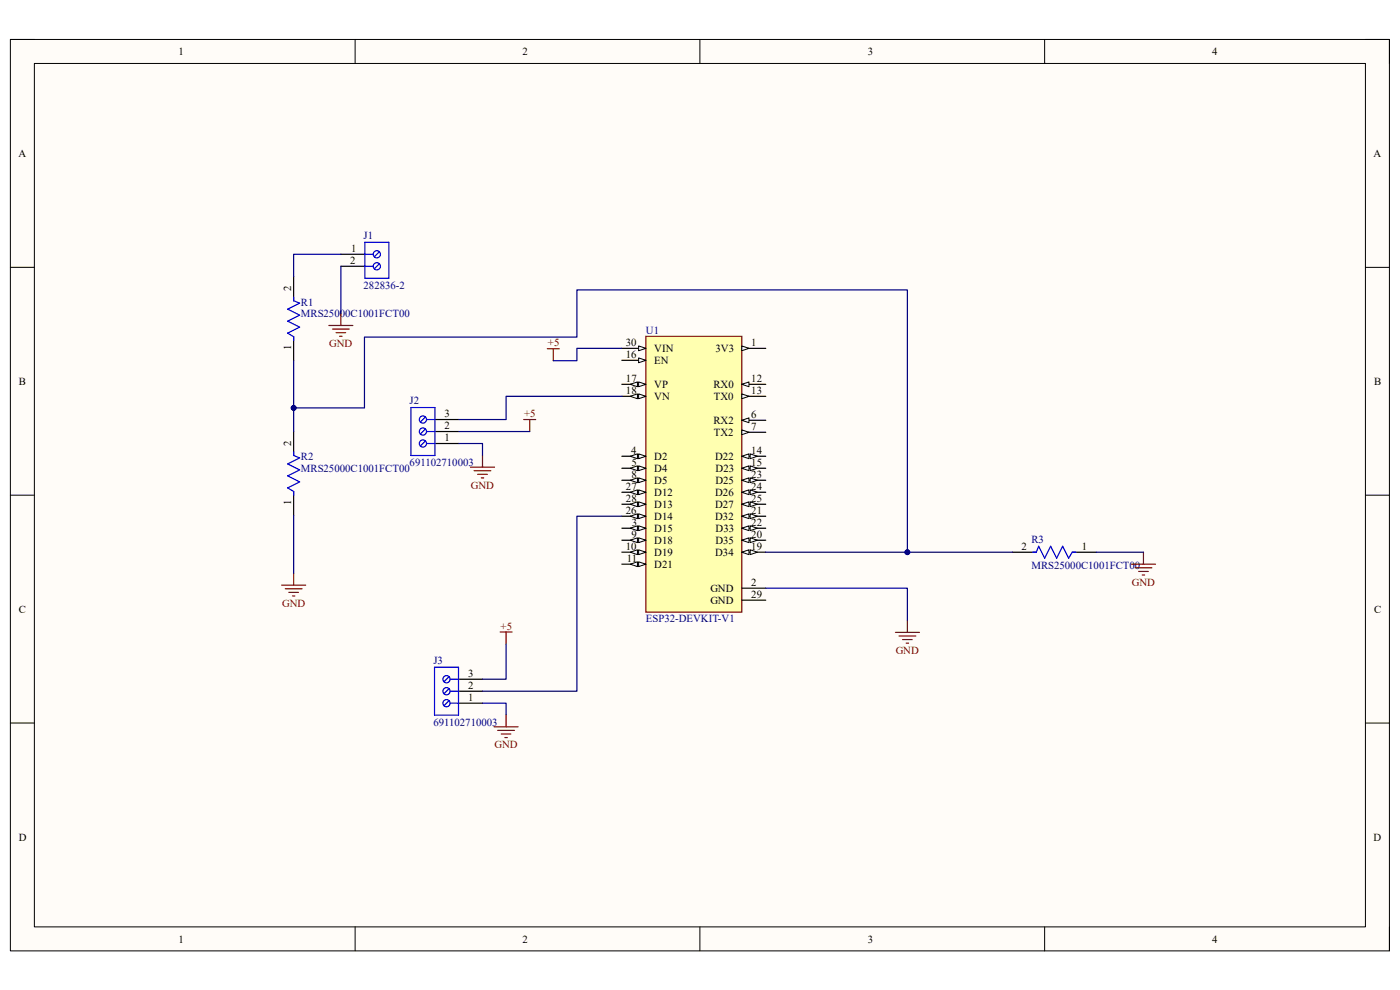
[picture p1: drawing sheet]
<svg xmlns="http://www.w3.org/2000/svg" width="297mm" height="210mm" viewBox="0 0 297 210" stroke-linecap="round" stroke-linejoin="round" font-family="sans-serif">
<path d="M2.2 8.4h292.6v193.3h-292.6z" fill-rule="evenodd" fill="#fffcf8"/>
<path d="M2.2 8.4h292.6v193.3h-292.6z" fill="none" stroke="#000" stroke-width=".21"/>
<path d="M7.3 13.5h282.4v183.1h-282.4z" fill-rule="evenodd" fill="#fffcf8"/>
<g fill="none" stroke="#000" stroke-width=".21">
<path d="M2.2 8.4h5.1M7.3 13.5h282.4v183.1h-282.4zM75.3 8.4v5.1M148.5 8.4v5.1M221.6 8.4v5.1M289.7 8.4h5.1v5.1M2.2 56.7h5.1M289.7 56.7h5.1M2.2 105h5.1M289.7 105.1h5.1M2.2 153.4h5.1M289.7 153.4h5.1"/>
<path d="M75.3 196.6v5.1M148.5 196.6v5.1M221.6 196.6v5.1M294.8 196.6v5.1"/>
</g>
<path d="M62.3 58.7v5.1M72.3 53.9h5.1M72.3 56.5h5.1M62.3 71.4v5.1M62.3 91.5v5.1M62.3 104.3v5.1" fill="none" stroke="#000" stroke-width=".25"/>
<path d="M62.3 63v.8l1.3 .5-2.6 1.3 2.6 1.3-2.6 1.2 2.6 1.3-2.6 1.3 1.3 .7v.8M62.3 95.9v.7l1.3 .5-2.6 1.3 2.6 1.3-2.6 1.3 2.6 1.2-2.6 1.3 1.3 .8v.7" fill="none" stroke="#00f" stroke-width=".25"/>
<circle cx="79.9" cy="53.9" r=".76" fill="#fff"/>
<g fill="none" stroke="#00f" stroke-width=".25">
<path d="M80.5 53.4l-1.1 1.1"/>
<circle cx="79.9" cy="53.9" r=".76"/>
</g>
<circle cx="79.9" cy="56.5" r=".76" fill="#fff"/>
<g fill="none" stroke="#00f" stroke-width=".25">
<path d="M77.4 53.9h1.8M77.4 56.5h1.8M77.4 51.4h5.1v7.6h-5.1zM80.5 55.9l-1.1 1.1"/>
<circle cx="79.9" cy="56.5" r=".76"/>
</g>
<g fill="none" stroke="#800000" stroke-width=".25">
<path d="M69.8 69h5.1M70.5 69.8h3.6M71.3 70.6h2M72.1 71.3h.5M72.3 66.5v2.5M59.8 124.1h5M60.5 124.9h3.6M61.3 125.7h2M62 126.4h.6M62.3 121.6v2.5M190 134.2h5.1M190.7 134.9h3.6"/>
<path d="M191.5 135.7h2M192.2 136.4h.6M192.5 131.6v2.6"/>
</g>
<path d="M137 71.4h20.4v58.5h-20.4z" fill-rule="evenodd" fill="#ffffb0"/>
<path d="M137 71.4h20.4v58.5h-20.4z" fill="none" stroke="#800000" stroke-width=".25"/>
<path d="M131.9 73.9h5.1" fill="none" stroke="#000" stroke-width=".25"/>
<path d="M135.5 73.4l1.5 .5-1.5 .5z" fill="#f8fcff"/>
<path d="M135.5 73.4l1.5 .5-1.5 .5z" fill="none" stroke="#000" stroke-width=".21"/>
<path d="M131.9 76.4h5.1" fill="none" stroke="#000" stroke-width=".25"/>
<path d="M135.5 75.9l1.5 .5-1.5 .6z" fill="#f8fcff"/>
<path d="M135.5 75.9l1.5 .5-1.5 .6z" fill="none" stroke="#000" stroke-width=".21"/>
<path d="M131.9 81.5h5.1" fill="none" stroke="#000" stroke-width=".25"/>
<path d="M135.5 81l1.5 .5-1.5 .5z" fill="#f8fcff"/>
<path d="M135.5 81l1.5 .5-1.5 .5z" fill="none" stroke="#000" stroke-width=".21"/>
<path d="M133.7 81.5l1.5-.5v1z" fill="#f8fcff"/>
<path d="M133.7 81.5l1.5-.5v1z" fill="none" stroke="#000" stroke-width=".21"/>
<path d="M131.9 84.1h5.1" fill="none" stroke="#000" stroke-width=".25"/>
<path d="M135.5 83.6l1.5 .5-1.5 .5z" fill="#f8fcff"/>
<path d="M135.5 83.6l1.5 .5-1.5 .5z" fill="none" stroke="#000" stroke-width=".21"/>
<path d="M133.7 84.1l1.5-.5v1z" fill="#f8fcff"/>
<path d="M133.7 84.1l1.5-.5v1z" fill="none" stroke="#000" stroke-width=".21"/>
<path d="M131.9 96.8h5.1" fill="none" stroke="#000" stroke-width=".25"/>
<path d="M135.5 96.3l1.5 .5-1.5 .5z" fill="#f8fcff"/>
<path d="M135.5 96.3l1.5 .5-1.5 .5z" fill="none" stroke="#000" stroke-width=".21"/>
<path d="M133.7 96.8l1.5-.5v1z" fill="#f8fcff"/>
<path d="M133.7 96.8l1.5-.5v1z" fill="none" stroke="#000" stroke-width=".21"/>
<path d="M131.9 99.3h5.1" fill="none" stroke="#000" stroke-width=".25"/>
<path d="M135.5 98.8l1.5 .5-1.5 .5z" fill="#f8fcff"/>
<path d="M135.5 98.8l1.5 .5-1.5 .5z" fill="none" stroke="#000" stroke-width=".21"/>
<path d="M133.7 99.3l1.5-.5v1z" fill="#f8fcff"/>
<path d="M133.7 99.3l1.5-.5v1z" fill="none" stroke="#000" stroke-width=".21"/>
<path d="M131.9 101.9h5.1" fill="none" stroke="#000" stroke-width=".25"/>
<path d="M135.5 101.4l1.5 .5-1.5 .5z" fill="#f8fcff"/>
<path d="M135.5 101.4l1.5 .5-1.5 .5z" fill="none" stroke="#000" stroke-width=".21"/>
<path d="M133.7 101.9l1.5-.5v1z" fill="#f8fcff"/>
<path d="M133.7 101.9l1.5-.5v1z" fill="none" stroke="#000" stroke-width=".21"/>
<path d="M131.9 104.4h5.1" fill="none" stroke="#000" stroke-width=".25"/>
<path d="M135.5 103.9l1.5 .5-1.5 .5z" fill="#f8fcff"/>
<path d="M135.5 103.9l1.5 .5-1.5 .5z" fill="none" stroke="#000" stroke-width=".21"/>
<path d="M133.7 104.4l1.5-.5v1z" fill="#f8fcff"/>
<path d="M133.7 104.4l1.5-.5v1z" fill="none" stroke="#000" stroke-width=".21"/>
<path d="M131.9 107h5.1" fill="none" stroke="#000" stroke-width=".25"/>
<path d="M135.5 106.5l1.5 .5-1.5 .5z" fill="#f8fcff"/>
<path d="M135.5 106.5l1.5 .5-1.5 .5z" fill="none" stroke="#000" stroke-width=".21"/>
<path d="M133.7 107l1.5-.5v1z" fill="#f8fcff"/>
<path d="M133.7 107l1.5-.5v1z" fill="none" stroke="#000" stroke-width=".21"/>
<path d="M131.9 109.5h5.1" fill="none" stroke="#000" stroke-width=".25"/>
<path d="M135.5 109l1.5 .5-1.5 .5z" fill="#f8fcff"/>
<path d="M135.5 109l1.5 .5-1.5 .5z" fill="none" stroke="#000" stroke-width=".21"/>
<path d="M133.7 109.5l1.5-.5v1z" fill="#f8fcff"/>
<path d="M133.7 109.5l1.5-.5v1z" fill="none" stroke="#000" stroke-width=".21"/>
<path d="M131.9 112.1h5.1" fill="none" stroke="#000" stroke-width=".25"/>
<path d="M135.5 111.5l1.5 .6-1.5 .5z" fill="#f8fcff"/>
<path d="M135.5 111.5l1.5 .6-1.5 .5z" fill="none" stroke="#000" stroke-width=".21"/>
<path d="M133.7 112.1l1.5-.6v1.1z" fill="#f8fcff"/>
<path d="M133.7 112.1l1.5-.6v1.1z" fill="none" stroke="#000" stroke-width=".21"/>
<path d="M131.9 114.6h5.1" fill="none" stroke="#000" stroke-width=".25"/>
<path d="M135.5 114.1l1.5 .5-1.5 .5z" fill="#f8fcff"/>
<path d="M135.5 114.1l1.5 .5-1.5 .5z" fill="none" stroke="#000" stroke-width=".21"/>
<path d="M133.7 114.6l1.5-.5v1z" fill="#f8fcff"/>
<path d="M133.7 114.6l1.5-.5v1z" fill="none" stroke="#000" stroke-width=".21"/>
<path d="M131.9 117.1h5.1" fill="none" stroke="#000" stroke-width=".25"/>
<path d="M135.5 116.6l1.5 .5-1.5 .6z" fill="#f8fcff"/>
<path d="M135.5 116.6l1.5 .5-1.5 .6z" fill="none" stroke="#000" stroke-width=".21"/>
<path d="M133.7 117.1l1.5-.5v1.1z" fill="#f8fcff"/>
<path d="M133.7 117.1l1.5-.5v1.1z" fill="none" stroke="#000" stroke-width=".21"/>
<path d="M131.9 119.7h5.1" fill="none" stroke="#000" stroke-width=".25"/>
<path d="M135.5 119.2l1.5 .5-1.5 .5z" fill="#f8fcff"/>
<path d="M135.5 119.2l1.5 .5-1.5 .5z" fill="none" stroke="#000" stroke-width=".21"/>
<path d="M133.7 119.7l1.5-.5v1z" fill="#f8fcff"/>
<path d="M133.7 119.7l1.5-.5v1z" fill="none" stroke="#000" stroke-width=".21"/>
<path d="M157.4 73.9h5.1" fill="none" stroke="#000" stroke-width=".25"/>
<path d="M157.4 73.4l1.5 .5-1.5 .5z" fill="#f8fcff"/>
<path d="M157.4 73.4l1.5 .5-1.5 .5z" fill="none" stroke="#000" stroke-width=".21"/>
<path d="M157.4 81.5h5.1" fill="none" stroke="#000" stroke-width=".25"/>
<path d="M157.4 81.5l1.5-.5v1z" fill="#f8fcff"/>
<path d="M157.4 81.5l1.5-.5v1z" fill="none" stroke="#000" stroke-width=".21"/>
<path d="M157.4 84.1h5.1" fill="none" stroke="#000" stroke-width=".25"/>
<path d="M157.4 83.6l1.5 .5-1.5 .5z" fill="#f8fcff"/>
<path d="M157.4 83.6l1.5 .5-1.5 .5z" fill="none" stroke="#000" stroke-width=".21"/>
<path d="M157.4 89.2h5.1" fill="none" stroke="#000" stroke-width=".25"/>
<path d="M157.4 89.2l1.5-.5v1z" fill="#f8fcff"/>
<path d="M157.4 89.2l1.5-.5v1z" fill="none" stroke="#000" stroke-width=".21"/>
<path d="M157.4 91.7h5.1" fill="none" stroke="#000" stroke-width=".25"/>
<path d="M157.4 91.2l1.5 .5-1.5 .5z" fill="#f8fcff"/>
<path d="M157.4 91.2l1.5 .5-1.5 .5z" fill="none" stroke="#000" stroke-width=".21"/>
<path d="M157.4 96.8h5.1" fill="none" stroke="#000" stroke-width=".25"/>
<path d="M157.4 96.8l1.5-.5v1z" fill="#f8fcff"/>
<path d="M157.4 96.8l1.5-.5v1z" fill="none" stroke="#000" stroke-width=".21"/>
<path d="M159.1 96.3l1.6 .5-1.6 .5z" fill="#f8fcff"/>
<path d="M159.1 96.3l1.6 .5-1.6 .5z" fill="none" stroke="#000" stroke-width=".21"/>
<path d="M157.4 99.3h5.1" fill="none" stroke="#000" stroke-width=".25"/>
<path d="M157.4 99.3l1.5-.5v1z" fill="#f8fcff"/>
<path d="M157.4 99.3l1.5-.5v1z" fill="none" stroke="#000" stroke-width=".21"/>
<path d="M159.1 98.8l1.6 .5-1.6 .5z" fill="#f8fcff"/>
<path d="M159.1 98.8l1.6 .5-1.6 .5z" fill="none" stroke="#000" stroke-width=".21"/>
<path d="M157.4 101.9h5.1" fill="none" stroke="#000" stroke-width=".25"/>
<path d="M157.4 101.9l1.5-.5v1z" fill="#f8fcff"/>
<path d="M157.4 101.9l1.5-.5v1z" fill="none" stroke="#000" stroke-width=".21"/>
<path d="M159.1 101.4l1.6 .5-1.6 .5z" fill="#f8fcff"/>
<path d="M159.1 101.4l1.6 .5-1.6 .5z" fill="none" stroke="#000" stroke-width=".21"/>
<path d="M157.4 104.4h5.1" fill="none" stroke="#000" stroke-width=".25"/>
<path d="M157.4 104.4l1.5-.5v1z" fill="#f8fcff"/>
<path d="M157.4 104.4l1.5-.5v1z" fill="none" stroke="#000" stroke-width=".21"/>
<path d="M159.1 103.9l1.6 .5-1.6 .5z" fill="#f8fcff"/>
<path d="M159.1 103.9l1.6 .5-1.6 .5z" fill="none" stroke="#000" stroke-width=".21"/>
<path d="M157.4 107h5.1" fill="none" stroke="#000" stroke-width=".25"/>
<path d="M157.4 107l1.5-.5v1z" fill="#f8fcff"/>
<path d="M157.4 107l1.5-.5v1z" fill="none" stroke="#000" stroke-width=".21"/>
<path d="M159.1 106.5l1.6 .5-1.6 .5z" fill="#f8fcff"/>
<path d="M159.1 106.5l1.6 .5-1.6 .5z" fill="none" stroke="#000" stroke-width=".21"/>
<path d="M157.4 109.5h5.1" fill="none" stroke="#000" stroke-width=".25"/>
<path d="M157.4 109.5l1.5-.5v1z" fill="#f8fcff"/>
<path d="M157.4 109.5l1.5-.5v1z" fill="none" stroke="#000" stroke-width=".21"/>
<path d="M159.1 109l1.6 .5-1.6 .5z" fill="#f8fcff"/>
<path d="M159.1 109l1.6 .5-1.6 .5z" fill="none" stroke="#000" stroke-width=".21"/>
<path d="M157.4 112.1h5.1" fill="none" stroke="#000" stroke-width=".25"/>
<path d="M157.4 112.1l1.5-.6v1.1z" fill="#f8fcff"/>
<path d="M157.4 112.1l1.5-.6v1.1z" fill="none" stroke="#000" stroke-width=".21"/>
<path d="M159.1 111.5l1.6 .6-1.6 .5z" fill="#f8fcff"/>
<path d="M159.1 111.5l1.6 .6-1.6 .5z" fill="none" stroke="#000" stroke-width=".21"/>
<path d="M157.4 114.6h5.1" fill="none" stroke="#000" stroke-width=".25"/>
<path d="M157.4 114.6l1.5-.5v1z" fill="#f8fcff"/>
<path d="M157.4 114.6l1.5-.5v1z" fill="none" stroke="#000" stroke-width=".21"/>
<path d="M159.1 114.1l1.6 .5-1.6 .5z" fill="#f8fcff"/>
<path d="M159.1 114.1l1.6 .5-1.6 .5z" fill="none" stroke="#000" stroke-width=".21"/>
<path d="M157.4 117.1h5.1" fill="none" stroke="#000" stroke-width=".25"/>
<path d="M157.4 117.1l1.5-.5v1.1z" fill="#f8fcff"/>
<path d="M157.4 117.1l1.5-.5v1.1z" fill="none" stroke="#000" stroke-width=".21"/>
<path d="M159.1 116.6l1.6 .5-1.6 .6z" fill="#f8fcff"/>
<path d="M159.1 116.6l1.6 .5-1.6 .6z" fill="none" stroke="#000" stroke-width=".21"/>
<path d="M214.8 117.1h5M227.5 117.1h5.1M157.4 124.8h5.1M157.4 127.3h5.1" fill="none" stroke="#000" stroke-width=".25"/>
<path d="M219.1 117.1h.7l.6-1.2 1.2 2.5 1.3-2.5 1.3 2.5 1.2-2.5 1.3 2.5 .8-1.3h.7" fill="none" stroke="#00f" stroke-width=".25"/>
<path d="M240 119.7h5.1M242.6 117.1v2.6M240.8 120.4h3.6M241.6 121.2h2M242.3 122h.5" fill="none" stroke="#800000" stroke-width=".25"/>
<path d="M72.3 53.9h-10v4.8M72.3 56.5v10M62.3 76.5v15M162.5 124.8h30v6.8" fill="none" stroke="#000080" stroke-width=".25"/>
<circle cx="62.3" cy="86.5" r=".51" fill="#000080"/>
<circle cx="62.3" cy="86.5" r=".51" fill="none" stroke="#000080" stroke-width=".21"/>
<path d="M62.3 109.4v12.2M192.5 117.1h22.3" fill="none" stroke="#000080" stroke-width=".25"/>
<circle cx="192.5" cy="117.1" r=".51" fill="#000080"/>
<circle cx="192.5" cy="117.1" r=".51" fill="none" stroke="#000080" stroke-width=".21"/>
<path d="M62.3 86.5h15v-15h45.1v-10h70.1v55.6h-30M232.6 117.1h10" fill="none" stroke="#000080" stroke-width=".25"/>
<circle cx="62.3" cy="86.5" r=".51" fill="#000080"/>
<circle cx="62.3" cy="86.5" r=".51" fill="none" stroke="#000080" stroke-width=".21"/>
<circle cx="192.5" cy="117.1" r=".51" fill="#000080"/>
<circle cx="192.5" cy="117.1" r=".51" fill="none" stroke="#000080" stroke-width=".21"/>
<path d="M92.3 94.1h5.1M92.3 91.5h5.1M92.3 89h5.1M97.3 149.2h5.1M97.3 146.6h5.1M97.3 144.1h5.1" fill="none" stroke="#000" stroke-width=".25"/>
<g fill="none" stroke="#00f" stroke-width=".25">
<path d="M87.2 86.5h5.1v10.1h-5.1zM90.3 93.5l-1.1 1.1M90.3 91l-1.1 1.1M90.3 88.5l-1.1 1M90.5 94.1h1.8M90.5 91.5h1.8M90.5 89h1.8M92.2 141.5h5.1v10.2h-5.1zM95.3 148.6l-1.1 1.1M95.3 146.1l-1.1 1.1M95.3 143.5l-1.1 1.1M95.5 149.2h1.8"/>
<path d="M95.5 146.6h1.8M95.5 144.1h1.8"/>
<circle cx="89.7" cy="94.1" r=".76"/>
<circle cx="89.7" cy="91.5" r=".76"/>
<circle cx="89.7" cy="89" r=".76"/>
<circle cx="94.7" cy="146.6" r=".76"/>
<circle cx="94.7" cy="149.2" r=".76"/>
<circle cx="94.7" cy="144.1" r=".76"/>
</g>
<g fill="none" stroke="#800000" stroke-width=".25">
<path d="M116.1 74h2.6M117.4 74v2.5M99.8 99.1h5.1M100.6 99.9h3.5M102.4 96.6v2.5M111.1 89h2.5M112.4 89v2.5M101.3 100.6h2.1M102.1 101.4h.5M106.1 134.1h2.5M107.4 134.1v2.5M104.8 154.2h5.1"/>
<path d="M105.6 154.9h3.6M106.4 155.7h2M107.1 156.5h.5M107.4 151.6v2.6"/>
</g>
<path d="M131.9 73.9h-9.5v2.6h-5M97.4 94.1h5v2.5M97.4 91.5h15M131.9 84.1h-24.5v4.9h-10M131.9 109.5h-9.5v37.1h-20M107.4 136.6v7.5h-5M102.4 149.2h5v2.4" fill="none" stroke="#000080" stroke-width=".25"/>
<g font-size="2.3">
<text x="37.9" y="11.7">1</text>
<text x="110.9" y="11.7">2</text>
<text x="184.1" y="11.7">3</text>
<text x="257.1" y="11.7">4</text>
<text x="3.9" y="33.3">A</text>
<text x="291.4" y="33.3">A</text>
<text x="74.5" y="53.4">1</text>
<text x="74.3" y="56">2</text>
<text x="61.8" y="61.8" transform="rotate(-90 61.8 61.8)">2</text>
<text x="61.8" y="74.3" transform="rotate(-90 61.8 74.3)">1</text>
<text x="132.8" y="73.4">30</text>
<text x="132.8" y="75.9">16</text>
<text x="138.8" y="74.6">VIN</text>
<text x="138.8" y="77.2">EN</text>
<text x="151.8" y="74.6">3V3</text>
<text x="159.4" y="73.4">1</text>
<text x="4" y="81.6">B</text>
<text x="132.8" y="81">17</text>
<text x="132.8" y="83.6">18</text>
<text x="138.8" y="82.3">VP</text>
<text x="151.3" y="82.3">RX0</text>
<text x="159.4" y="81">12</text>
<text x="159.4" y="83.6">13</text>
<text x="291.5" y="81.6">B</text>
<text x="94.3" y="88.5">3</text>
<text x="138.8" y="84.8">VN</text>
<text x="151.3" y="89.9">RX2</text>
<text x="151.5" y="84.8">TX0</text>
<text x="159.4" y="88.6">6</text>
<text x="61.8" y="94.6" transform="rotate(-90 61.8 94.6)">2</text>
<text x="94.3" y="93.6">1</text>
<text x="94.3" y="91">2</text>
<text x="151.5" y="92.5">TX2</text>
<text x="159.4" y="91.2">7</text>
<text x="133.9" y="96.3">4</text>
<text x="133.9" y="101.3">8</text>
<text x="134" y="98.8">5</text>
<text x="138.8" y="97.5">D2</text>
<text x="138.8" y="100.1">D4</text>
<text x="151.7" y="97.5">D22</text>
<text x="151.8" y="100.1">D23</text>
<text x="159.4" y="96.3">14</text>
<text x="159.4" y="98.8">15</text>
<text x="159.4" y="101.3">23</text>
<text x="61.8" y="107.1" transform="rotate(-90 61.8 107.1)">1</text>
<text x="132.8" y="103.9">27</text>
<text x="132.8" y="106.5">28</text>
<text x="138.8" y="102.6">D5</text>
<text x="138.8" y="105.2">D12</text>
<text x="138.8" y="107.7">D13</text>
<text x="151.7" y="105.2">D26</text>
<text x="151.7" y="107.7">D27</text>
<text x="151.8" y="102.6">D25</text>
<text x="159.4" y="103.9">24</text>
<text x="159.4" y="106.5">25</text>
<text x="132.8" y="109">26</text>
<text x="134" y="111.5">3</text>
<text x="138.8" y="110.3">D14</text>
<text x="138.8" y="112.8">D15</text>
<text x="151.7" y="110.3">D32</text>
<text x="151.8" y="112.8">D33</text>
<text x="159.4" y="109">21</text>
<text x="159.4" y="111.5">22</text>
<text x="132.8" y="116.6">10</text>
<text x="133" y="119.2">11</text>
<text x="133.9" y="114.1">9</text>
<text x="138.8" y="115.4">D18</text>
<text x="138.8" y="117.9">D19</text>
<text x="151.7" y="117.9">D34</text>
<text x="151.8" y="115.4">D35</text>
<text x="159.4" y="114.1">20</text>
<text x="159.4" y="116.6">19</text>
<text x="216.7" y="116.6">2</text>
<text x="229.5" y="116.6">1</text>
<text x="138.8" y="120.4">D21</text>
<text x="150.7" y="125.5">GND</text>
<text x="159.4" y="124.2">2</text>
<text x="4" y="130">C</text>
<text x="150.7" y="128.1">GND</text>
<text x="159.4" y="126.8">29</text>
<text x="291.5" y="130">C</text>
<text x="99.3" y="143.6">3</text>
<text x="99.3" y="148.7">1</text>
<text x="99.3" y="146.1">2</text>
<text x="4" y="178.3">D</text>
<text x="291.4" y="178.3">D</text>
<text x="37.9" y="199.9">1</text>
<text x="110.9" y="199.9">2</text>
<text x="184.1" y="199.9">3</text>
<text x="257.1" y="199.9">4</text>
</g>
<g font-size="2.3" fill="#000080">
<text x="77.1" y="50.6">J1</text>
<text x="63.8" y="64.8">R1</text>
<text x="77.1" y="61.3">282836-2</text>
<text x="63.8" y="67.4">MRS25000C1001FCT00</text>
<text x="137" y="70.8">U1</text>
<text x="86.9" y="85.7">J2</text>
<text x="63.8" y="97.6">R2</text>
<text x="63.8" y="100.2">MRS25000C1001FCT00</text>
<text x="86.9" y="98.9">691102710003</text>
<text x="218.8" y="115.1">R3</text>
<text x="218.8" y="120.7">MRS25000C1001FCT00</text>
<text x="137" y="131.9">ESP32-DEVKIT-V1</text>
<text x="91.9" y="140.8">J3</text>
<text x="91.9" y="154">691102710003</text>
</g>
<g font-size="2.3" fill="#800000">
<text x="69.8" y="73.6">GND</text>
<text x="116.2" y="73.4">+5</text>
<text x="111.2" y="88.5">+5</text>
<text x="99.9" y="103.7">GND</text>
<text x="240.1" y="124.2">GND</text>
<text x="59.9" y="128.7">GND</text>
<text x="106.2" y="133.6">+5</text>
<text x="190" y="138.7">GND</text>
<text x="104.9" y="158.7">GND</text>
</g>
</svg>
